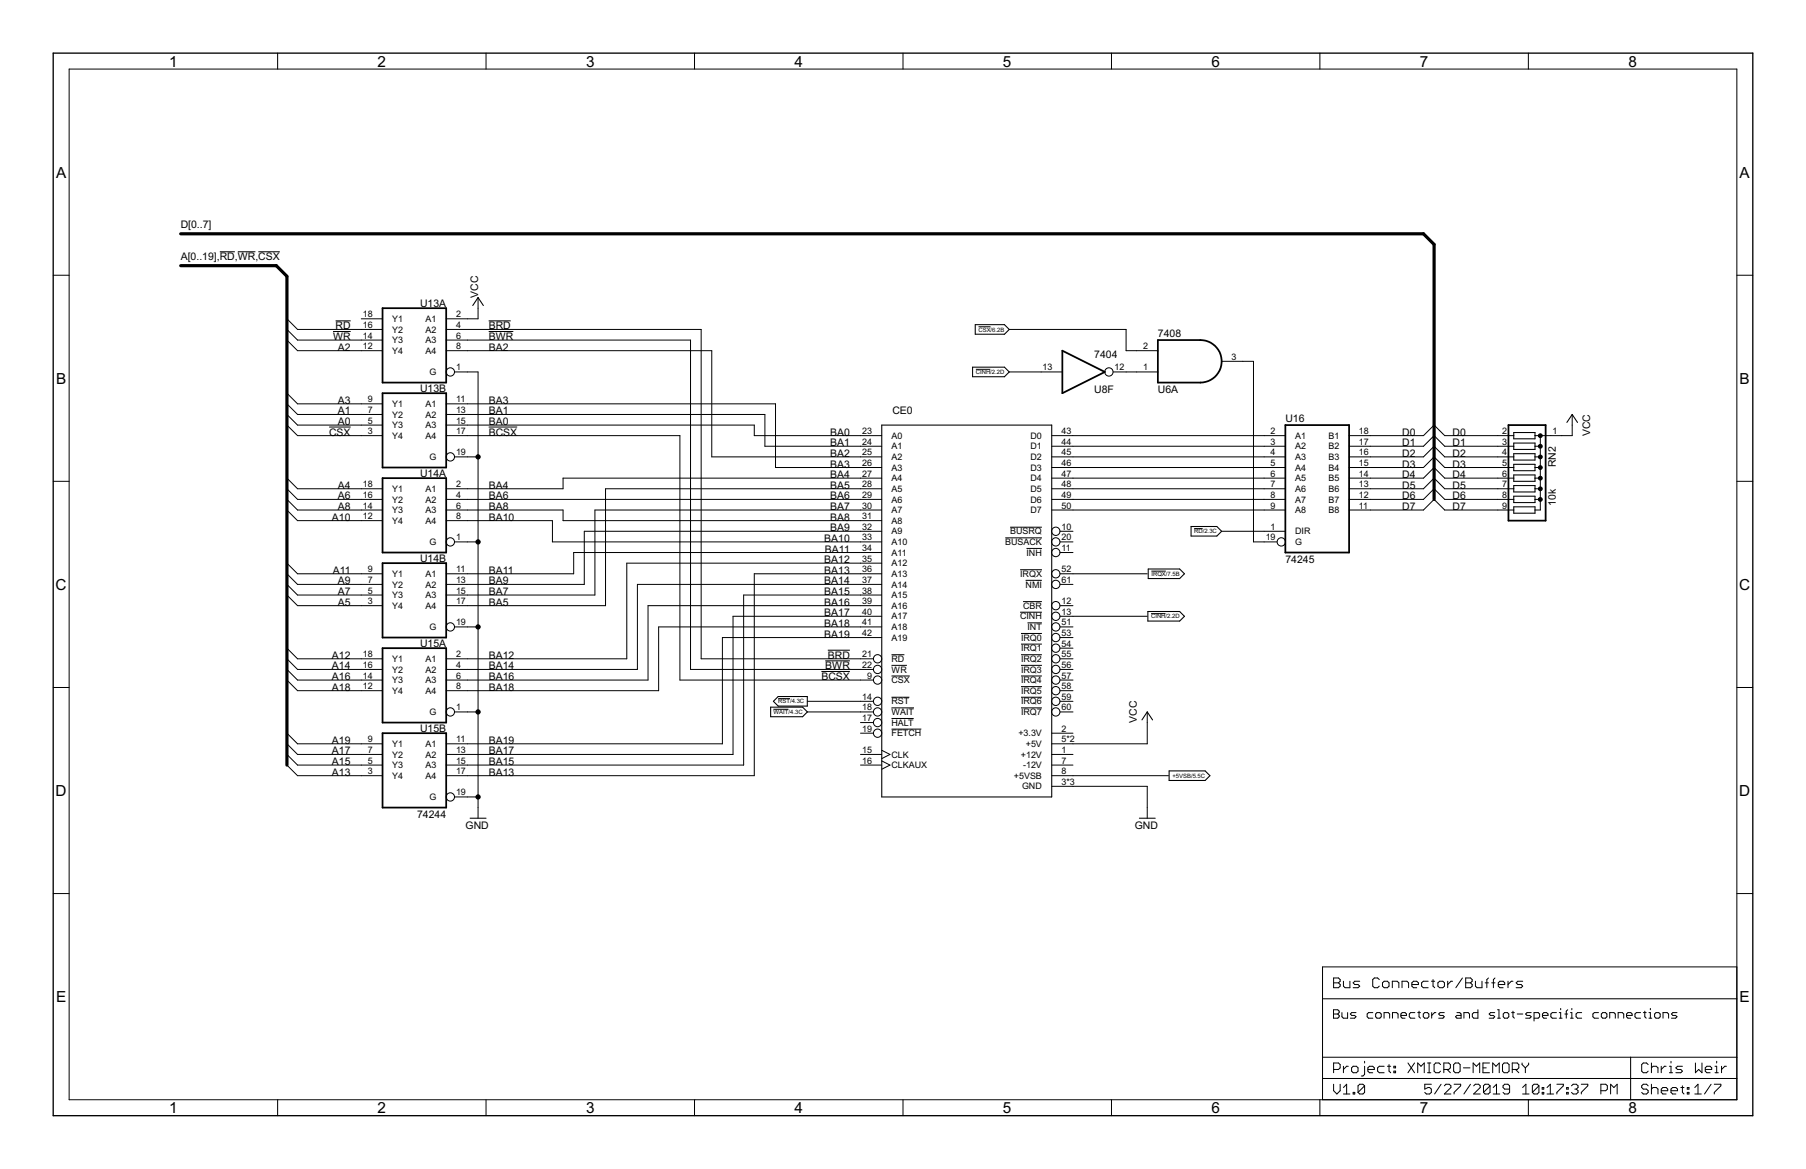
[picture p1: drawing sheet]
<svg xmlns="http://www.w3.org/2000/svg" width="432mm" height="279mm" viewBox="0 0 432 279" stroke-linecap="round" stroke-linejoin="round" font-family="sans-serif">
<g fill="none" stroke="#000" stroke-width=".24">
<path d="M16.5 16.5h398.8v246.3h-398.8zM66.4 12.7v3.8M116.2 12.7v3.8M166.1 12.7v3.8M215.9 12.7v3.8M265.7 12.7v3.8M315.6 12.7v3.8M365.4 12.7v3.8M12.7 65.8h3.8M52.6 60.2h3.6M56.9 60.2h4.2M61.8 60.2h5.1"/>
<path d="M68.6 76.2l2.5 2.5h20.4M68.6 78.7l2.5 2.6h20.4M79.6 79.2h4.2M80.2 76.7h3.6M86.4 76.2h5.1M106.7 78.7h60.9v78.8h41.2M114.3 71.1v5.1h-7.6M116.8 76.7h5.3M116.8 79.2h5.9M234 78.1h2.8M241.3 78.7h27.9v5.1h7.6M415.3 65.8h3.8"/>
<path d="M68.6 81.3l2.5 2.5h20.4M68.6 94l2.5 2.5h20.4M68.6 96.5l2.5 2.6h20.4M68.6 99.1l2.5 2.5h20.4M106.7 83.8h63.5v25.4h40.6M106.7 81.3h58.4v78.7h43.7M106.7 99.1h76.2v7.6h27.9M106.7 96.5h78.7v15.2h25.4M108.7 88.9h5.6v106.7M233.3 88.3h3.5M241.3 88.9h12.7M266.1 88.9h10.7"/>
<path d="M292.1 86.4h7.6v43.1h5.7M375.9 99.1v5h-8.9M12.7 115h3.8M68.6 101.6l2.5 2.5h20.4M68.6 114.3l2.5 2.5h20.4M68.6 116.8l2.5 2.6h20.4M68.6 119.4l2.5 2.5h20.4M78.7 102.1h5.1M106.7 104.1h55.9v58.4h46.2M106.7 101.6h73.6v2.5h30.5M106.7 119.4h104.1M108.7 109.2h5.6"/>
<path d="M116.8 102.1h6.9M210.8 114.3h-76.2v2.5h-27.9M210.8 116.8h-66v28h-38.1M251.5 104.1h55.8M251.5 106.7h55.8M251.5 109.2h55.8M251.5 111.7h55.8M251.5 114.3h55.8M251.5 116.8h55.8M251.5 119.4h55.8M322.6 104.1h17.7l2.6-2.5 2.5 2.5h16.5M322.6 106.7h17.7l2.6-2.6 2.5 2.6h16.5"/>
<path d="M322.6 109.2h17.7l2.6-2.5 2.5 2.5h16.5M322.6 111.7h17.7l2.6-2.5 2.5 2.5h16.5M322.6 114.3h17.7l2.6-2.6 2.5 2.6h16.5M322.6 116.8h17.7l2.6-2.5 2.5 2.5h16.5M322.6 119.4h17.7l2.6-2.6 2.5 2.6h16.5M367 106.7h1.3M367 109.2h1.3M367 111.7h1.3M367 114.3h1.3M367 116.8h1.3M367 119.4h1.3M368.3 104.1v17.8h-1.3"/>
<path d="M415.3 115h3.8M68.6 121.9l2.5 2.5h20.4M68.6 134.6l2.5 2.5h20.4M68.6 137.1l2.5 2.6h20.4M68.6 139.7l2.5 2.5h20.4M106.7 121.9h27.9v2.5h76.2M106.7 124.4h25.4v5.1h78.7M108.7 129.5h5.6M210.8 139.7h-58.4v20.3h-45.7M210.8 121.9h-68.6v20.3h-35.5M210.8 127h-71.1v12.7h-33M210.8 132.1h-73.6v5h-30.5"/>
<path d="M210.8 134.6h-60.9v22.9h-43.2M210.8 137.1h-30.5v48.3h-73.6M240.3 128.5h8.8M241.5 126h7.6M243.9 136.2h5.2M245.2 138.7h3.9M245.4 131.1h3.7M251.5 121.9h55.8M253.4 127h3.1M253.4 129.5h3.1M253.4 132.1h3.1M253.4 137.1h20.9"/>
<path d="M253.4 139.7h3.1M275.3 136.5h3.4M285.5 126.3h2M292.1 127h15.2M322.6 121.9h17.7l2.6-2.5 2.5 2.5h16.5M68.6 157.5l2.5 2.5h20.4M68.6 160l2.5 2.5h20.4M68.6 154.9l2.5 2.6h20.4M68.6 142.2l2.5 2.6h20.4M108.7 149.8h5.6M197.3 157.9h5.9M197.9 155.4h5.3"/>
<path d="M210.8 147.3h-35.5v33h-68.6M210.8 142.2h-33v40.7h-71.1M210.8 149.8h-53.3v15.3h-50.8M210.8 144.8h-55.9v17.7h-48.2M210.8 152.4h-38.1v25.4h-66M213.1 159h3.7M213.1 156.5h3.1M243.9 146.3h5.2M244.1 159h5M244.1 156.5h5M244.1 153.9h5M244.1 151.4h5"/>
<path d="M244.6 143.8h4.5M245.7 148.9h3.4M253.4 149.8h3.1M253.4 160h3.1M253.4 157.5h3.1M253.4 154.9h3.1M253.4 152.4h3.1M253.4 147.3h20.9M253.4 144.8h3.1M275.2 146.7h3.5M12.7 164.3h3.8M68.6 177.8l2.5 2.5h20.4"/>
<path d="M68.6 162.5l2.5 2.6h20.4M68.6 175.2l2.5 2.6h20.4M108.7 170.2h5.6M184.9 169.5h3.6M186.1 167h2.8M193 170.2h15.8M193 167.6h15.8M196.4 160.5h6.8M205.7 175.2h3.1M205.7 172.7h3.1M210.8 179.3l2 1-2 1M213.1 174.3h7.2"/>
<path d="M213.1 171.7h5.4M213.1 161.6h4.4M213.1 169.2h5.4M213.1 166.6h4.3M244.1 161.6h5M244.1 169.2h5M244.1 166.6h5M244.1 164.1h5M251.5 175.2h5M253.4 162.5h3.1M253.4 170.2h3.1M253.4 167.6h3.1"/>
<path d="M253.4 165.1h3.1M274.3 170.2v7.6h-22.8M415.3 164.3h3.8M68.6 180.3l2.5 2.6h20.4M68.6 182.9l2.5 2.5h20.4M108.7 190.5h5.6M205.7 180.3h5.1M205.7 182.9h5.1M210.8 181.9l2 1-2 1M251.5 187.9h22.8v7.7M251.5 180.3h5M251.5 182.9h5"/>
<path d="M251.5 185.4h27.9M12.7 213.6h3.8M415.3 213.6h3.8M316.2 238.7h99.1M318.9 233.7h1.1l.4 .4v.4l-.4 .4 .4 .4v.4l-.4 .4h-1.1zM318.9 234.9h1.1M321.2 234.5v1.2l.4 .4h1.1v-1.6M325.1 234.5h-1.2l-.4 .4 .4 .4h.8l.4 .4-.4 .4h-1.2M329.8 234.1l-.4-.4h-.8l-.4 .4v1.6l.4 .4h.8l.4-.4M330.5 234.9l.4-.4h.8l.4 .4v.8l-.4 .4h-.8l-.4-.4zM332.9 236.1v-1.6h1.2l.4 .4v1.2M335.2 236.1v-1.6h1.2l.4 .4v1.2"/>
<path d="M337.6 235.3h1.5v-.4l-.4-.4h-.8l-.3 .4v.8l.3 .4h.8M341.5 234.5h-1.2l-.4 .4v.8l.4 .4h1.2M342.2 234.5h.8M342.6 234.1v1.6l.4 .4M343.8 234.9l.4-.4h.8l.4 .4v.8l-.4 .4h-.8l-.4-.4zM346.1 234.5v1.6M347.3 234.5h-.4l-.8 .8M349.7 233.7l-1.6 2.4M350.4 233.7h1.2l.4 .4v.4l-.4 .4 .4 .4v.4l-.4 .4h-1.2zM350.4 234.9h1.2M352.8 234.5v1.2l.3 .4h1.2v-1.6M355.1 234.9h.8"/>
<path d="M355.9 233.7l-.4 .4v2M356.7 234.9h.7M357.4 233.7l-.3 .4v2M358.2 235.3h1.6v-.4l-.4-.4h-.8l-.4 .4v.8l.4 .4h.8M360.6 234.5v1.6M361.7 234.5h-.4l-.7 .8M364.1 234.5h-1.2l-.4 .4 .4 .4h.8l.4 .4-.4 .4h-1.2M415.3 231.1h-99.1v31.7M316.2 252.7h99.1M316.2 257.8h99.1M318.8 241.3h1l.4 .4v.3l-.4 .4 .4 .3v.3l-.4 .4h-1zM318.8 242.4h1"/>
<path d="M318.9 255.6h1.1l.4-.4v-.8l-.4-.3h-1.1v2.3M318.9 259.1v1.6l.7 .8 .8-.8v-1.6M320.8 242v1l.4 .4h1v-1.4M321.2 254.8v1.6M321.2 259.9l.8-.8v2.4M322.4 254.8h-.4l-.8 .8M323.5 254.8h.8l.4 .4v.8l-.4 .4h-.8l-.3-.4v-.8zM324.2 242h-1l-.3 .4 .3 .3h.7l.3 .3-.3 .4h-1M326.3 259.5l-.4-.4h-.8l-.4 .4v1.6M326.3 254.8v2l-.4 .4h-.4M326.3 253.7v.4M326.3 259.5v1.6l-.4 .4h-.8l-.4-.4"/>
<path d="M326.3 259.5l-1.6 1.6M327 255.6h1.6v-.4l-.4-.4h-.8l-.4 .4v.8l.4 .4h.8M328.2 242h-1l-.3 .4v.6l.3 .4h1M329.2 242h.7l.3 .4v.6l-.3 .4h-.7l-.3-.4v-.6zM330.9 243.4v-1.4h1l.4 .4v1M330.9 254.8h-1.1l-.4 .4v.8l.4 .4h1.1M331.7 254.8h.8M332.1 254.4v1.6l.4 .4M332.9 243.4v-1.4h1l.4 .4v1M333.3 254.8h.4v.4h-.4zM333.3 256h.4v.4h-.4zM334.9 242.7h1.4v-.3l-.4-.4h-.6l-.4 .4v.6l.4 .4h.6"/>
<path d="M336.6 254.1l1.6 2.3M338.2 254.1l-1.6 2.3M338.3 242h-1l-.3 .4v.6l.3 .4h1M339 242h.6M339 256.4v-2.3l.7 .7 .8-.7v2.3M339.3 241.7v1.3l.3 .4M340.3 242.4l.3-.4h.7l.3 .4v.6l-.3 .4h-.7l-.3-.4zM341.3 254.1h.8M341.3 256.4h.8M341.7 254.1v2.3M342.2 259.1h-1.5v1.2l.7-.4h.4l.4 .4v.8l-.4 .4h-.8l-.3-.4M342.3 242v1.4"/>
<path d="M343.3 242h-.3l-.7 .7M344.4 254.4l-.4-.3h-.7l-.4 .3v1.6l.4 .4h.7l.4-.4M344.6 259.1l-1.6 2.4M345.2 255.6h1.2l.4-.4v-.8l-.4-.3h-1.2v2.3M345.3 242h-1l-.3 .4 .3 .3h.7l.3 .3-.3 .4h-1M345.3 259.5l.4-.4h.8l.4 .4v.4l-1.6 1.6h1.6M346 255.6l.8 .8M347.7 259.1h1.5v.4l-1.5 1.6v.4M347.9 254.1h.8l.4 .3v1.6l-.4 .4h-.8l-.3-.4v-1.6zM348.3 242h.7l.3 .4v1h-1l-.3-.4 .3-.3h1M349.9 255.2h1.6M350 243.4v-1.4h1l.3 .4v1"/>
<path d="M351.6 259.1l-1.6 2.4M352.2 256.4v-2.3l.8 .7 .8-.7v2.3M352.3 259.5l.4-.4h.8l.4 .4v.4l-1.6 1.6h1.6M353.4 241.3v2.1h-1l-.4-.4v-.6l.4-.4h1M354.6 255.2h.7M356.1 254.1h-1.5v2.3h1.5M356.3 259.5v1.6l-.4 .4h-.8l-.4-.4M356.3 259.5l-.4-.4h-.8l-.4 .4v1.6M356.3 259.5l-1.6 1.6M356.9 256.4v-2.3l.8 .7 .8-.7v2.3M357 259.9l.8-.8v2.4M357.4 242h-1l-.4 .4 .4 .3h.7l.3 .3-.3 .4h-1.1"/>
<path d="M358.1 241.3h.3v2.1M358.1 243.4h.6M359.6 254.1h.8l.4 .3v1.6l-.4 .4h-.8l-.4-.4v-1.6zM359.7 242h.7l.3 .4v.6l-.3 .4h-.7l-.3-.4v-.6zM361.4 242h.7M361.6 255.6h1.2l.3-.4v-.8l-.3-.3h-1.2v2.3M361.7 241.7v1.3l.4 .4M362.4 255.6l.7 .8M362.8 242.4h1.3M363.9 254.1v.3l.8 .8M364 259.9l.8-.8v2.4M364.7 255.2v1.2"/>
<path d="M365.5 254.1v.3l-.8 .8M366.1 242h-1l-.3 .4 .3 .3h.7l.3 .3-.3 .4h-1M366.8 243.4h1l.3-.4v-.6l-.3-.4h-1v2M367.9 259.5v1.6l-.3 .4h-.8l-.4-.4M367.9 259.5l-.3-.4h-.8l-.4 .4v1.6M367.9 259.5l-1.5 1.6M368.7 259.9h.4v.4h-.4zM368.8 242.7h1.3v-.3l-.3-.4h-.7l-.3 .4v.6l.3 .4h.7M369.9 259.9l.8-.8v2.4M372.1 242h-1l-.3 .4v.6l.3 .4h1M372.2 259.1h1.6v.4l-1.6 1.6v.4M372.8 243.4h.7"/>
<path d="M372.8 242h.3v1.4M373.1 241v.3M374.1 242.4h.7M374.6 259.9h.3v.4h-.3zM374.8 241.3l-.3 .4v1.7M375.5 243.4h.7M375.5 242h.3v1.4M375.7 259.5l.4-.4h.8l.4 .4v.4l-.4 .4M375.8 241v.3M378.1 259.1h1.5v.4l-1.5 1.6v.4M378.2 242h-1l-.4 .4v.6l.4 .4h1M382.2 242h-1l-.3 .4v.6l.3 .4h1"/>
<path d="M382.9 242.4l.3-.4h.7l.3 .4v.6l-.3 .4h-.7l-.3-.4zM384.9 243.4v-1.4h1l.3 .4v1M386.9 243.4v-1.4h1l.3 .4v1M388.9 242.7h1.3v-.3l-.3-.4h-.7l-.3 .4v.6l.3 .4h.7M389.9 252.7v10.1M392.2 242h-1l-.3 .4v.6l.3 .4h1M392.9 242h.7M393.3 241.7v1.3l.3 .4M394.1 254.4l-.4-.3h-.8l-.4 .3v1.6l.4 .4h.8l.4-.4M394.1 259.5l-.4-.4h-.8l-.4 .4v.4l.4 .4h.8l.4 .4v.4l-.4 .4h-.8l-.4-.4M394.3 243.4h.6M394.3 242h.3v1.4"/>
<path d="M394.6 241v.3M394.8 255.2l.4-.4h.8l.4 .4v1.2M394.8 254.1v2.3M394.8 259.1v2.4M395.6 242.4l.3-.4h.7l.3 .4v.6l-.3 .4h-.7l-.3-.4zM397.2 254.8v1.6M397.6 243.4v-1.4h1l.3 .4v1M398.4 254.8h-.4l-.8 .8M399.1 254.8h.4v1.6M399.1 256.4h.8M399.5 253.7v.4M401 242h-1l-.4 .4 .4 .3h.6l.4 .3-.4 .4h-1"/>
<path d="M401.9 259.9h.7M402.3 254.8h-1.2l-.4 .4 .4 .4h.8l.4 .4-.4 .4h-1.2M402.3 259.5v1.6l.3 .4M403.4 259.9h.4v.4h-.4zM405.2 259.9l.8-.8v2.4M405.4 254.1v2.3l.7-.8 .8 .8v-2.3M407.7 255.6h1.6v-.4l-.4-.4h-.8l-.4 .4v.8l.4 .4h.8M409.1 259.1l-1.6 2.4M409.9 259.1h1.5v.4l-1.5 1.6v.4M410 254.8h.4v1.6M410 256.4h.8M410.4 253.7v.4"/>
<path d="M411.6 254.8v1.6M412.8 254.8h-.4l-.8 .8M66.4 262.8v3.9M116.2 262.8v3.9M166.1 262.8v3.9M215.9 262.8v3.9M265.7 262.8v3.9M315.6 262.8v3.9M321.2 261.5h1.5M323.5 261.1h.4v.4h-.4zM357 261.5h1.6M360.9 260.3h-1.2l-.3-.4v-.4l.3-.4h.8l.4 .4v1.6l-.4 .4h-.8l-.3-.4"/>
<path d="M364 261.5h1.6M365.4 262.8v3.9M368.7 261.1h.4v.4h-.4zM369.9 261.5h1.6M374.6 261.1h.3v.4h-.3zM376.5 260.3h.4M376.9 260.3l.4 .4v.4l-.4 .4h-.8l-.4-.4M382.8 260.7h1.1l.4-.4v-.8l-.4-.4h-1.1v2.4M385.1 261.5v-2.4l.8 .8 .8-.8v2.4M394.8 260.3l.4-.4h.8l.4 .4v1.2M397.2 260.7h1.5v-.4l-.3-.4h-.8l-.4 .4v.8l.4 .4h.8M399.5 260.7h1.6v-.4l-.4-.4h-.8l-.4 .4v.8l.4 .4h.8"/>
<path d="M403.4 261.1h.4v.4h-.4zM405.2 261.5h1.6"/>
<circle cx="107.7" cy="88.9" r=".99"/>
<circle cx="265.1" cy="88.9" r=".99"/>
<circle cx="107.7" cy="109.2" r=".99"/>
<circle cx="107.7" cy="129.5" r=".99"/>
<circle cx="252.4" cy="127" r=".99"/>
<circle cx="252.4" cy="139.7" r=".99"/>
<circle cx="252.4" cy="137.1" r=".99"/>
<circle cx="252.4" cy="132.1" r=".99"/>
<circle cx="252.4" cy="129.5" r=".99"/>
<circle cx="306.3" cy="129.5" r=".99"/>
<circle cx="107.7" cy="149.8" r=".99"/>
<circle cx="209.8" cy="157.5" r=".99"/>
<circle cx="209.8" cy="160" r=".99"/>
<circle cx="252.4" cy="149.8" r=".99"/>
<circle cx="252.4" cy="152.4" r=".99"/>
<circle cx="252.4" cy="144.8" r=".99"/>
<circle cx="252.4" cy="157.5" r=".99"/>
<circle cx="252.4" cy="147.3" r=".99"/>
<circle cx="252.4" cy="160" r=".99"/>
<circle cx="252.4" cy="154.9" r=".99"/>
<circle cx="107.7" cy="170.2" r=".99"/>
<circle cx="209.8" cy="162.5" r=".99"/>
<circle cx="209.8" cy="172.7" r=".99"/>
<circle cx="209.8" cy="170.2" r=".99"/>
<circle cx="209.8" cy="167.6" r=".99"/>
<circle cx="209.8" cy="175.2" r=".99"/>
<circle cx="252.4" cy="170.2" r=".99"/>
<circle cx="252.4" cy="165.1" r=".99"/>
<circle cx="252.4" cy="162.5" r=".99"/>
<circle cx="252.4" cy="167.6" r=".99"/>
<circle cx="107.7" cy="190.5" r=".99"/>
</g>
<g fill="none" stroke="#000" stroke-width=".25">
<path d="M113 73l1.3-1.9 1.3 1.9M233.2 77.6h7l1.1 1.1-1.1 1.2h-7zM232.5 87.8h7.7l1.1 1.1-1.1 1.1h-7.7zM210.8 101.6h40.7v88.9h-40.7zM361.9 103.4h5.1v1.5h-5.1zM361.9 105.9h5.1v1.5h-5.1zM361.9 108.4h5.1v1.6h-5.1zM361.9 111h5.1v1.5h-5.1zM361.9 113.5h5.1v1.5h-5.1zM361.9 116.1h5.1v1.5h-5.1zM361.9 118.6h5.1v1.5h-5.1zM374.6 101l1.3-1.9 1.3 1.9"/>
<path d="M274.5 136h7.5l1.2 1.1-1.2 1.2h-7.5zM284.8 125.8h6.1l1.2 1.2-1.2 1.1h-6.1zM361.9 121.1h5.1v1.6h-5.1zM274.4 146.2h7.6l1.2 1.1-1.2 1.1h-7.6zM184.3 169h7.6l1.1 1.2-1.1 1.1h-7.6zM186.1 166.5h6.9v2.3h-6.9l-1.2-1.2zM273 172.1l1.3-1.9 1.3 1.9M112.4 195.6h3.8M272.4 195.6h3.8M279.5 184.3h8.6l1.2 1.1-1.2 1.1h-8.6z"/>
</g>
<path d="M12.7 12.7h406.4v254h-406.4z" fill="none" stroke="#000" stroke-width=".32"/>
<path d="M91.5 73.7h15.2v17.7h-15.2zM91.5 94h15.2v17.7h-15.2zM254 83.8l10.2 5.1-10.2 5.1zM276.8 81.3h10.2a5.1 5.1 0 0 1 5.1 5.1 5.1 5.1 0 0 1-5.1 5h-10.2zM91.5 114.3h15.2v17.8h-15.2zM307.3 101.6h15.3v30.5h-15.3zM360.7 101.6h8.8v22.8h-8.8zM91.5 134.6h15.2v17.8h-15.2zM91.5 154.9h15.2v17.8h-15.2zM91.5 175.2h15.2v17.8h-15.2z" fill="none" stroke="#000" stroke-width=".42"/>
<g fill="#000" stroke="#000" stroke-width=".24">
<path d="M367.9 119.1a.47 .47 0 0 1 .7 0 .47 .47 0 0 1-.2 .7 .47 .47 0 0 1-.6-.4h.5h-.5z" fill-rule="evenodd"/>
<path d="M367.9 116.6a.47 .47 0 0 1 .7 0 .47 .47 0 0 1-.2 .7 .47 .47 0 0 1-.6-.5l.5 .1-.5-.1z" fill-rule="evenodd"/>
<path d="M367.9 114.1a.47 .47 0 0 1 .7-.1 .47 .47 0 0 1-.2 .7 .47 .47 0 0 1-.6-.4h.5h-.5z" fill-rule="evenodd"/>
<path d="M367.9 111.5a.47 .47 0 0 1 .7 0 .47 .47 0 0 1-.2 .7 .47 .47 0 0 1-.6-.5l.5 .1-.5-.1z" fill-rule="evenodd"/>
<path d="M367.9 109a.47 .47 0 0 1 .7-.1 .47 .47 0 0 1-.2 .8 .47 .47 0 0 1-.6-.5h.5h-.5z" fill-rule="evenodd"/>
<path d="M367.9 106.4a.47 .47 0 0 1 .7 0 .47 .47 0 0 1-.2 .7 .47 .47 0 0 1-.6-.4h.5h-.5z" fill-rule="evenodd"/>
<path d="M367.9 103.9a.47 .47 0 0 1 .7 0 .47 .47 0 0 1-.2 .7 .47 .47 0 0 1-.6-.5l.5 .1-.5-.1z" fill-rule="evenodd"/>
<circle cx="114.3" cy="109.2" r=".51"/>
<circle cx="114.3" cy="129.5" r=".51"/>
<circle cx="114.3" cy="149.8" r=".51"/>
<circle cx="114.3" cy="170.2" r=".51"/>
<circle cx="114.3" cy="190.5" r=".51"/>
</g>
<path d="M43.2 55.9h297.1l2.6 2.5v61M43.2 63.5h22.9l2.5 2.5v116.9" fill="none" stroke="#000" stroke-width=".76"/>
<g font-size="4.1">
<text x="40.4" y="15.9">1</text>
<text x="90.3" y="15.9">2</text>
<text x="140.1" y="15.9">3</text>
<text x="190" y="15.9">4</text>
<text x="239.8" y="15.9">5</text>
<text x="289.6" y="15.9">6</text>
<text x="339.5" y="15.9">7</text>
<text x="389.3" y="15.9">8</text>
<text x="13.4" y="42.4">A</text>
<text x="415.9" y="42.4">A</text>
<text x="13.4" y="91.7">B</text>
<text x="415.9" y="91.7">B</text>
<text x="13.3" y="141">C</text>
<text x="415.8" y="141">C</text>
<text x="13.3" y="190.2">D</text>
<text x="415.8" y="190.2">D</text>
<text x="13.4" y="239.5">E</text>
<text x="415.9" y="239.5">E</text>
<text x="40.4" y="266">1</text>
<text x="90.3" y="266">2</text>
<text x="140.1" y="266">3</text>
<text x="190" y="266">4</text>
<text x="239.8" y="266">5</text>
<text x="289.6" y="266">6</text>
<text x="339.5" y="266">7</text>
<text x="389.3" y="266">8</text>
</g>
<g font-size="2.8">
<text x="43.2" y="54.6">D[0..7]</text>
<text x="43.2" y="62.2">A[0..19],RD,WR,CSX</text>
<text x="114.3" y="71.1" transform="rotate(-90 114.3 71.1)">VCC</text>
<text x="100.4" y="73.3">U13A</text>
<text x="79.6" y="81.3">WR</text>
<text x="80.2" y="78.7">RD</text>
<text x="80.8" y="83.8">A2</text>
<text x="116.8" y="78.7">BRD</text>
<text x="116.8" y="83.8">BA2</text>
<text x="116.8" y="81.3">BWR</text>
<text x="276.8" y="80.5">7408</text>
<text x="261.6" y="85.6">7404</text>
<text x="100.4" y="93.6">U13B</text>
<text x="261.6" y="93.8">U8F</text>
<text x="276.8" y="93.8">U6A</text>
<text x="80.8" y="96.5">A3</text>
<text x="80.8" y="99.1">A1</text>
<text x="80.8" y="101.6">A0</text>
<text x="116.8" y="96.5">BA3</text>
<text x="116.8" y="99.1">BA1</text>
<text x="116.8" y="101.6">BA0</text>
<text x="213.4" y="99.1">CE0</text>
<text x="307.3" y="101">U16</text>
<text x="78.7" y="104.1">CSX</text>
<text x="116.8" y="104.1">BCSX</text>
<text x="198.5" y="106.7">BA1</text>
<text x="198.5" y="104.1">BA0</text>
<text x="335.3" y="106.7">D1</text>
<text x="335.3" y="104.1">D0</text>
<text x="347.3" y="106.7">D1</text>
<text x="347.3" y="104.1">D0</text>
<text x="380.2" y="104.3" transform="rotate(-90 380.2 104.3)">VCC</text>
<text x="100.4" y="113.9">U14A</text>
<text x="198.5" y="111.7">BA3</text>
<text x="198.5" y="109.2">BA2</text>
<text x="335.3" y="111.7">D3</text>
<text x="335.3" y="109.2">D2</text>
<text x="347.3" y="111.7">D3</text>
<text x="347.3" y="109.2">D2</text>
<text x="372" y="111.7" transform="rotate(-90 372 111.7)">RN2</text>
<text x="80.8" y="119.4">A6</text>
<text x="80.8" y="116.8">A4</text>
<text x="116.8" y="116.8">BA4</text>
<text x="116.8" y="119.4">BA6</text>
<text x="198.5" y="114.3">BA4</text>
<text x="198.5" y="116.8">BA5</text>
<text x="198.5" y="119.4">BA6</text>
<text x="335.3" y="119.4">D6</text>
<text x="335.3" y="116.8">D5</text>
<text x="335.3" y="114.3">D4</text>
<text x="347.3" y="119.4">D6</text>
<text x="347.3" y="116.8">D5</text>
<text x="347.3" y="114.3">D4</text>
<text x="79.4" y="124.4">A10</text>
<text x="80.8" y="121.9">A8</text>
<text x="116.8" y="121.9">BA8</text>
<text x="116.8" y="124.4">BA10</text>
<text x="198.5" y="121.9">BA7</text>
<text x="198.5" y="124.4">BA8</text>
<text x="335.3" y="121.9">D7</text>
<text x="347.3" y="121.9">D7</text>
<text x="372" y="120.9" transform="rotate(-90 372 120.9)">10k</text>
<text x="197.1" y="129.5">BA10</text>
<text x="198.5" y="127">BA9</text>
<text x="79.6" y="137.1">A11</text>
<text x="100.4" y="134.2">U14B</text>
<text x="116.8" y="137.1">BA11</text>
<text x="197.1" y="137.1">BA13</text>
<text x="197.1" y="134.6">BA12</text>
<text x="197.3" y="132.1">BA11</text>
<text x="307.3" y="134.6">74245</text>
<text x="80.8" y="139.7">A9</text>
<text x="80.8" y="142.2">A7</text>
<text x="116.8" y="142.2">BA7</text>
<text x="116.8" y="139.7">BA9</text>
<text x="197.1" y="142.2">BA15</text>
<text x="197.1" y="139.7">BA14</text>
<text x="80.8" y="144.8">A5</text>
<text x="116.8" y="144.8">BA5</text>
<text x="197.1" y="149.8">BA18</text>
<text x="197.1" y="147.3">BA17</text>
<text x="197.1" y="144.8">BA16</text>
<text x="100.4" y="154.5">U15A</text>
<text x="197.1" y="152.4">BA19</text>
<text x="79.4" y="160">A14</text>
<text x="79.4" y="157.5">A12</text>
<text x="116.8" y="160">BA14</text>
<text x="116.8" y="157.5">BA12</text>
<text x="197.3" y="160">BWR</text>
<text x="197.9" y="157.5">BRD</text>
<text x="79.4" y="162.5">A16</text>
<text x="79.4" y="165.1">A18</text>
<text x="116.8" y="165.1">BA18</text>
<text x="116.8" y="162.5">BA16</text>
<text x="196.4" y="162.5">BCSX</text>
<text x="271.8" y="172.7" transform="rotate(-90 271.8 172.7)">VCC</text>
<text x="79.4" y="177.8">A19</text>
<text x="100.4" y="174.9">U15B</text>
<text x="116.8" y="177.8">BA19</text>
<text x="79.4" y="182.9">A15</text>
<text x="79.4" y="185.4">A13</text>
<text x="79.4" y="180.3">A17</text>
<text x="116.8" y="180.3">BA17</text>
<text x="116.8" y="182.9">BA15</text>
<text x="116.8" y="185.4">BA13</text>
<text x="99.7" y="195.6">74244</text>
<text x="111.3" y="198.1">GND</text>
<text x="271.3" y="198.1">GND</text>
</g>
<g font-size="2.4">
<text x="86.7" y="75.8">18</text>
<text x="93.8" y="77">Y1</text>
<text x="101.7" y="77">A1</text>
<text x="109" y="75.8">2</text>
<text x="86.7" y="83.5">12</text>
<text x="86.7" y="80.9">14</text>
<text x="86.7" y="78.4">16</text>
<text x="93.8" y="82">Y3</text>
<text x="93.8" y="79.5">Y2</text>
<text x="101.7" y="79.5">A2</text>
<text x="101.7" y="82">A3</text>
<text x="109" y="78.4">4</text>
<text x="109" y="80.9">6</text>
<text x="109" y="83.5">8</text>
<text x="273.3" y="83.5">2</text>
<text x="93.8" y="84.6">Y4</text>
<text x="101.7" y="84.6">A4</text>
<text x="102.7" y="89.7">G</text>
<text x="109" y="88.5">1</text>
<text x="249.3" y="88.5">13</text>
<text x="266.5" y="88.5">12</text>
<text x="273.3" y="88.5">1</text>
<text x="294.4" y="86">3</text>
<text x="87.9" y="101.2">5</text>
<text x="87.9" y="98.7">7</text>
<text x="87.9" y="96.2">9</text>
<text x="93.8" y="99.8">Y2</text>
<text x="93.8" y="97.3">Y1</text>
<text x="101.7" y="97.3">A1</text>
<text x="101.7" y="99.8">A2</text>
<text x="109" y="96.2">11</text>
<text x="109" y="98.7">13</text>
<text x="109" y="101.2">15</text>
<text x="87.9" y="103.8">3</text>
<text x="93.8" y="104.9">Y4</text>
<text x="93.8" y="102.4">Y3</text>
<text x="101.7" y="102.4">A3</text>
<text x="101.7" y="104.9">A4</text>
<text x="109" y="103.8">17</text>
<text x="206.1" y="103.8">23</text>
<text x="206.1" y="106.3">24</text>
<text x="213.2" y="104.9">A0</text>
<text x="213.2" y="107.4">A1</text>
<text x="246.4" y="104.9">D0</text>
<text x="246.4" y="107.4">D1</text>
<text x="253.8" y="103.8">43</text>
<text x="253.8" y="106.3">44</text>
<text x="303.8" y="103.8">2</text>
<text x="303.8" y="106.3">3</text>
<text x="309.7" y="104.9">A1</text>
<text x="309.7" y="107.4">A2</text>
<text x="317.6" y="107.4">B2</text>
<text x="317.6" y="104.9">B1</text>
<text x="324.9" y="106.3">17</text>
<text x="324.9" y="103.8">18</text>
<text x="359.1" y="103.8">2</text>
<text x="359.1" y="106.3">3</text>
<text x="371.2" y="103.8">1</text>
<text x="102.7" y="110">G</text>
<text x="109" y="108.9">19</text>
<text x="206.1" y="108.9">25</text>
<text x="206.1" y="111.4">26</text>
<text x="206.1" y="113.9">27</text>
<text x="213.2" y="110">A2</text>
<text x="213.2" y="112.5">A3</text>
<text x="246.4" y="110">D2</text>
<text x="246.4" y="112.5">D3</text>
<text x="253.8" y="108.9">45</text>
<text x="253.8" y="111.4">46</text>
<text x="253.8" y="113.9">47</text>
<text x="303.8" y="108.9">4</text>
<text x="303.8" y="111.4">5</text>
<text x="303.8" y="113.9">6</text>
<text x="309.7" y="110">A3</text>
<text x="309.7" y="112.5">A4</text>
<text x="317.6" y="112.5">B4</text>
<text x="317.6" y="110">B3</text>
<text x="324.9" y="113.9">14</text>
<text x="324.9" y="111.4">15</text>
<text x="324.9" y="108.9">16</text>
<text x="359.1" y="108.9">4</text>
<text x="359.1" y="111.4">5</text>
<text x="359.1" y="113.9">6</text>
<text x="86.7" y="119">16</text>
<text x="86.7" y="116.5">18</text>
<text x="93.8" y="117.6">Y1</text>
<text x="101.7" y="117.6">A1</text>
<text x="109" y="116.5">2</text>
<text x="109" y="119">4</text>
<text x="206.1" y="116.5">28</text>
<text x="206.1" y="119">29</text>
<text x="213.2" y="115">A4</text>
<text x="213.2" y="117.6">A5</text>
<text x="246.4" y="115">D4</text>
<text x="246.4" y="117.6">D5</text>
<text x="253.8" y="116.5">48</text>
<text x="253.8" y="119">49</text>
<text x="303.8" y="116.5">7</text>
<text x="303.8" y="119">8</text>
<text x="309.7" y="115">A5</text>
<text x="309.7" y="117.6">A6</text>
<text x="317.6" y="117.6">B6</text>
<text x="317.6" y="115">B5</text>
<text x="324.9" y="119">12</text>
<text x="324.9" y="116.5">13</text>
<text x="359.1" y="116.5">7</text>
<text x="359.1" y="119">8</text>
<text x="86.7" y="124.1">12</text>
<text x="86.7" y="121.6">14</text>
<text x="93.8" y="125.2">Y4</text>
<text x="93.8" y="122.7">Y3</text>
<text x="93.8" y="120.1">Y2</text>
<text x="101.7" y="120.1">A2</text>
<text x="101.7" y="122.7">A3</text>
<text x="101.7" y="125.2">A4</text>
<text x="109" y="121.6">6</text>
<text x="109" y="124.1">8</text>
<text x="206.1" y="121.6">30</text>
<text x="206.1" y="124.1">31</text>
<text x="213.2" y="120.1">A6</text>
<text x="213.2" y="122.7">A7</text>
<text x="213.2" y="125.2">A8</text>
<text x="246.4" y="120.1">D6</text>
<text x="246.4" y="122.7">D7</text>
<text x="253.8" y="121.6">50</text>
<text x="303.8" y="121.6">9</text>
<text x="309.7" y="120.1">A7</text>
<text x="309.7" y="122.7">A8</text>
<text x="317.6" y="122.7">B8</text>
<text x="317.6" y="120.1">B7</text>
<text x="324.9" y="121.6">11</text>
<text x="359.1" y="121.6">9</text>
<text x="102.7" y="130.3">G</text>
<text x="109" y="129.2">1</text>
<text x="206.1" y="126.6">32</text>
<text x="206.1" y="129.2">33</text>
<text x="206.1" y="131.7">34</text>
<text x="213.2" y="127.7">A9</text>
<text x="213.2" y="130.3">A10</text>
<text x="240.4" y="130.3">BUSACK</text>
<text x="241.5" y="127.7">BUSRQ</text>
<text x="253.8" y="131.7">11</text>
<text x="253.8" y="129.2">20</text>
<text x="253.8" y="126.6">10</text>
<text x="302.6" y="129.2">19</text>
<text x="303.8" y="126.6">1</text>
<text x="309.7" y="127.7">DIR</text>
<text x="309.7" y="130.3">G</text>
<text x="87.9" y="136.8">9</text>
<text x="93.8" y="137.9">Y1</text>
<text x="101.7" y="137.9">A1</text>
<text x="109" y="136.8">11</text>
<text x="206.1" y="134.2">35</text>
<text x="206.1" y="136.8">36</text>
<text x="213.2" y="132.8">A11</text>
<text x="213.2" y="135.4">A12</text>
<text x="213.2" y="137.9">A13</text>
<text x="243.9" y="137.9">IRQX</text>
<text x="245.4" y="132.8">INH</text>
<text x="253.8" y="136.8">52</text>
<text x="87.9" y="141.9">5</text>
<text x="87.9" y="139.3">7</text>
<text x="93.8" y="143">Y3</text>
<text x="93.8" y="140.4">Y2</text>
<text x="101.7" y="140.4">A2</text>
<text x="101.7" y="143">A3</text>
<text x="109" y="139.3">13</text>
<text x="109" y="141.9">15</text>
<text x="206.1" y="139.3">37</text>
<text x="206.1" y="141.9">38</text>
<text x="213.2" y="140.4">A14</text>
<text x="213.2" y="143">A15</text>
<text x="245.2" y="140.4">NMI</text>
<text x="253.8" y="139.3">61</text>
<text x="87.9" y="144.4">3</text>
<text x="93.8" y="145.5">Y4</text>
<text x="101.7" y="145.5">A4</text>
<text x="109" y="149.5">19</text>
<text x="109" y="144.4">17</text>
<text x="206.1" y="149.5">41</text>
<text x="206.1" y="146.9">40</text>
<text x="206.1" y="144.4">39</text>
<text x="213.2" y="148.1">A17</text>
<text x="213.2" y="145.5">A16</text>
<text x="243.9" y="148.1">CINH</text>
<text x="244.6" y="145.5">CBR</text>
<text x="253.8" y="149.5">51</text>
<text x="253.8" y="144.4">12</text>
<text x="253.8" y="146.9">13</text>
<text x="102.7" y="150.6">G</text>
<text x="206.1" y="152">42</text>
<text x="213.2" y="150.6">A18</text>
<text x="213.2" y="153.1">A19</text>
<text x="244.1" y="155.7">IRQ1</text>
<text x="244.1" y="153.1">IRQ0</text>
<text x="245.7" y="150.6">INT</text>
<text x="253.8" y="154.6">54</text>
<text x="253.8" y="152">53</text>
<text x="86.7" y="159.6">16</text>
<text x="86.7" y="157.1">18</text>
<text x="93.8" y="160.8">Y2</text>
<text x="93.8" y="158.2">Y1</text>
<text x="101.7" y="158.2">A1</text>
<text x="101.7" y="160.8">A2</text>
<text x="109" y="157.1">2</text>
<text x="109" y="159.6">4</text>
<text x="206.1" y="159.6">22</text>
<text x="206.1" y="157.1">21</text>
<text x="213.2" y="160.8">WR</text>
<text x="213.2" y="158.2">RD</text>
<text x="244.1" y="160.8">IRQ3</text>
<text x="244.1" y="158.2">IRQ2</text>
<text x="253.8" y="159.6">56</text>
<text x="253.8" y="157.1">55</text>
<text x="86.7" y="164.7">12</text>
<text x="86.7" y="162.2">14</text>
<text x="93.8" y="165.8">Y4</text>
<text x="93.8" y="163.3">Y3</text>
<text x="101.7" y="163.3">A3</text>
<text x="101.7" y="165.8">A4</text>
<text x="109" y="162.2">6</text>
<text x="109" y="164.7">8</text>
<text x="206.1" y="167.3">14</text>
<text x="207.3" y="162.2">9</text>
<text x="213.2" y="163.3">CSX</text>
<text x="244.1" y="165.8">IRQ5</text>
<text x="244.1" y="163.3">IRQ4</text>
<text x="253.8" y="167.3">59</text>
<text x="253.8" y="164.7">58</text>
<text x="253.8" y="162.2">57</text>
<text x="102.7" y="170.9">G</text>
<text x="109" y="169.8">1</text>
<text x="206.1" y="172.3">17</text>
<text x="206.1" y="169.8">18</text>
<text x="213.2" y="173.5">HALT</text>
<text x="213.2" y="170.9">WAIT</text>
<text x="213.2" y="168.4">RST</text>
<text x="244.1" y="170.9">IRQ7</text>
<text x="244.1" y="168.4">IRQ6</text>
<text x="253.8" y="169.8">60</text>
<text x="87.9" y="180">7</text>
<text x="87.9" y="177.4">9</text>
<text x="93.8" y="178.5">Y1</text>
<text x="101.7" y="178.5">A1</text>
<text x="109" y="177.4">11</text>
<text x="109" y="180">13</text>
<text x="206.1" y="180">15</text>
<text x="206.1" y="174.9">19</text>
<text x="213.2" y="176">FETCH</text>
<text x="243.5" y="176">+3.3V</text>
<text x="245.3" y="178.5">+5V</text>
<text x="253.8" y="180">1</text>
<text x="253.8" y="177.4">5*2</text>
<text x="253.8" y="174.9">2</text>
<text x="87.9" y="185">3</text>
<text x="87.9" y="182.5">5</text>
<text x="93.8" y="183.6">Y3</text>
<text x="93.8" y="181.1">Y2</text>
<text x="101.7" y="181.1">A2</text>
<text x="101.7" y="183.6">A3</text>
<text x="109" y="182.5">15</text>
<text x="109" y="185">17</text>
<text x="206.1" y="182.5">16</text>
<text x="213.2" y="181.1">CLK</text>
<text x="213.2" y="183.6">CLKAUX</text>
<text x="244.1" y="181.1">+12V</text>
<text x="244.6" y="183.6">-12V</text>
<text x="253.8" y="182.5">7</text>
<text x="253.8" y="185">8</text>
<text x="93.8" y="186.2">Y4</text>
<text x="101.7" y="186.2">A4</text>
<text x="102.7" y="191.2">G</text>
<text x="109" y="190.1">19</text>
<text x="242.4" y="186.2">+5VSB</text>
<text x="244.4" y="188.7">GND</text>
<text x="253.8" y="187.6">3*3</text>
</g>
<g font-size="1.6">
<text x="233.9" y="79.2">CSX/6.2B</text>
<text x="233.3" y="89.4">CINH/2.2D</text>
<text x="285.5" y="127.5">RD/2.3C</text>
<text x="275.3" y="137.7">IRQX/7.5B</text>
<text x="275.2" y="147.8">CINH/2.2D</text>
<text x="184.9" y="170.7">WAIT/4.3C</text>
<text x="186.1" y="168.1">RST/4.3C</text>
<text x="280.3" y="185.9">+5VSB/5.5C</text>
</g>
</svg>
